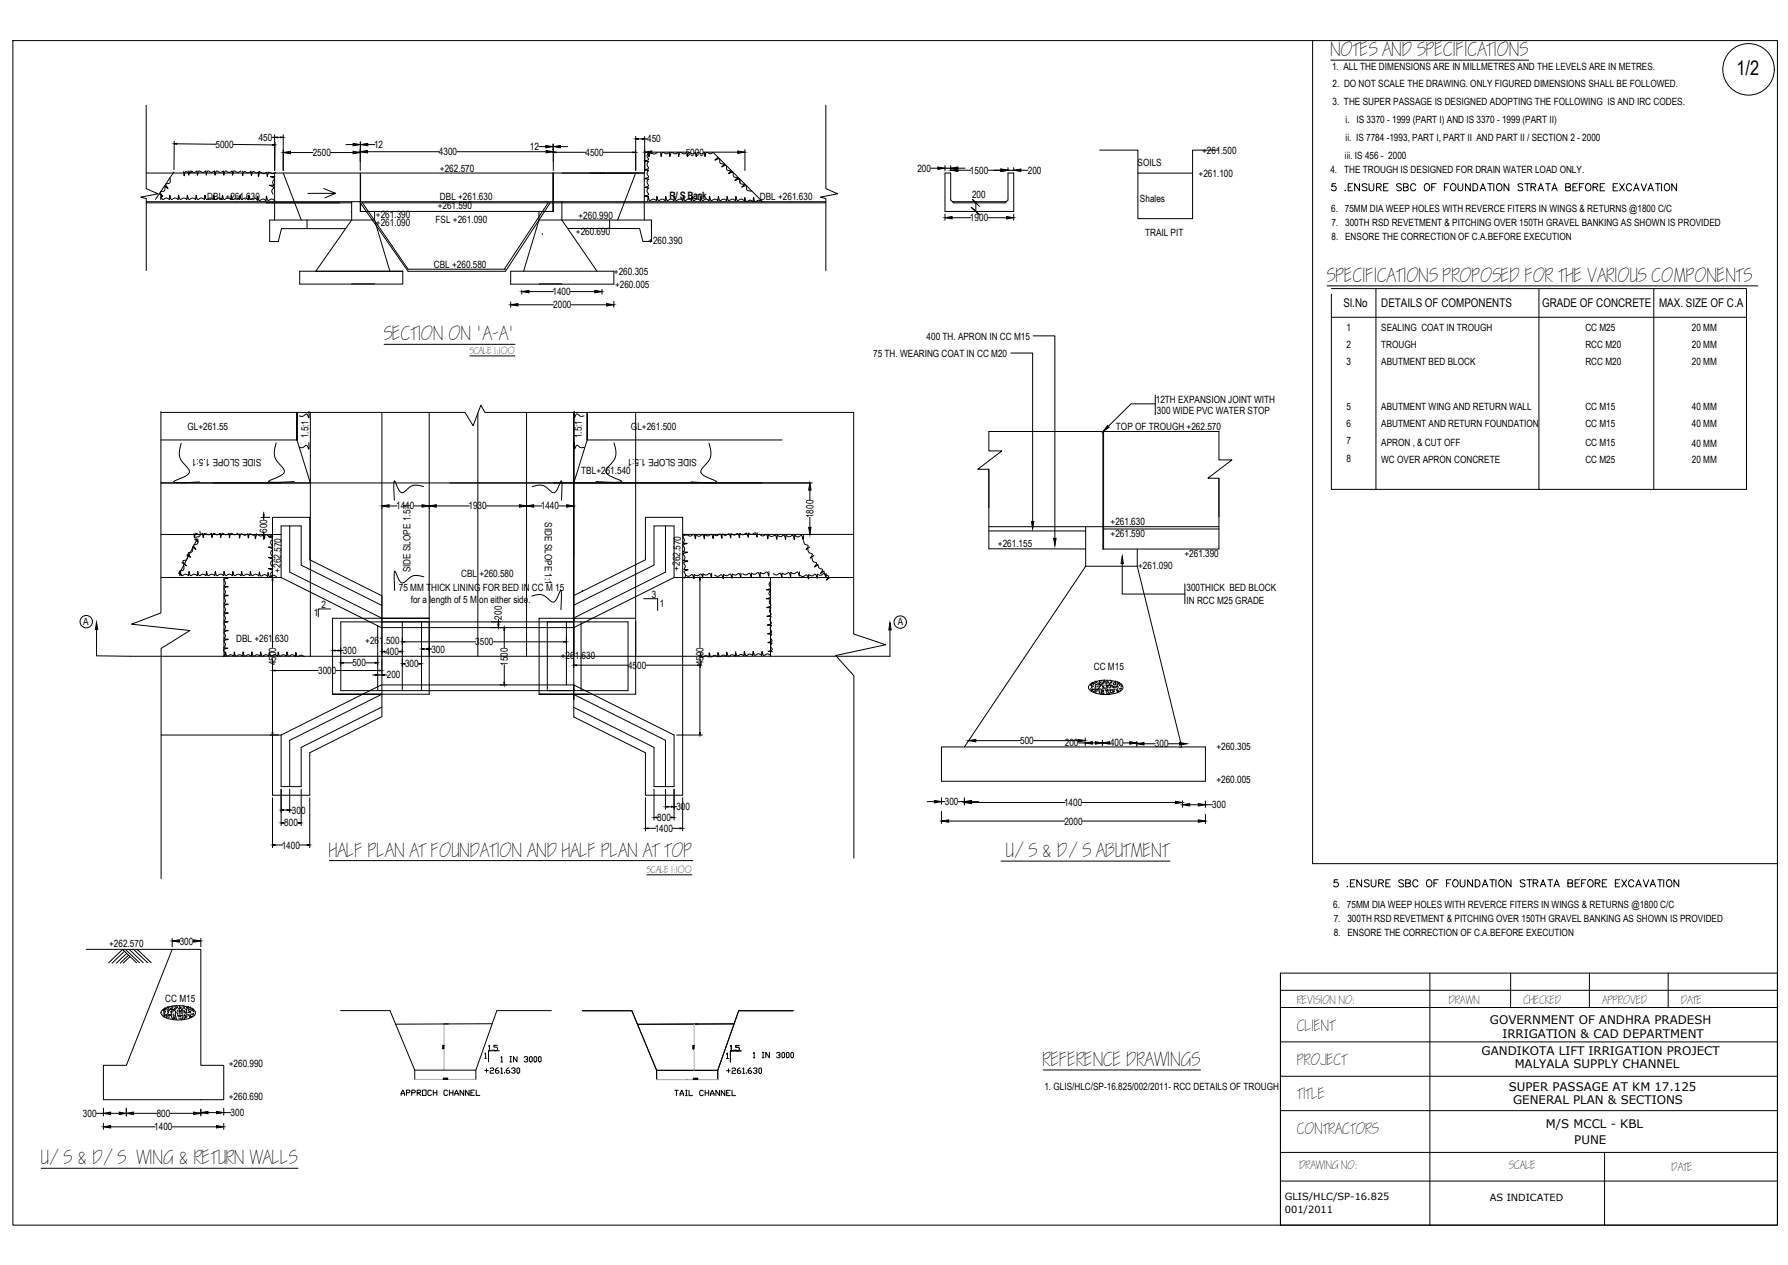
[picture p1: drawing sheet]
<svg xmlns="http://www.w3.org/2000/svg" width="1189mm" height="841mm" viewBox="0 0 1189 841" stroke-linecap="round" stroke-linejoin="round" font-family="sans-serif">
<!-- layer: MAIN -->
<g fill="none" stroke="#000" stroke-width=".66">
<path d="M873 27v547h309M885 40h131M97 70v55l8 4-11 2 3 1v48M549 70v55l8 4-11 2 3 1v48M188 100v13M230 96h5M240 94v19M240 96h.1M240 94v6M245 96h4M358 97h5M368 96v4"/>
<path d="M368 97h.1M368 96v17M373 97h4M423 100v13M429 100v15h-37M429 99v14M495 99v14M97 115h143v26h128v-26h61M183 115v31M188 115l12 31M193 101h15M220 101h15"/>
<path d="M244 101h48M304 101h59M370 101h19M399 115h.1M401 101h20M401 115h.1M423 115l-12 31M428 115v31M433 101h23M468 101h23M619 112h5M628 115h4v18l2 2h34l2-2v-18h4v26h-46z"/>
<path d="M628 110v4M628 112h4M632 110v4M637 112h5M637 113h9M657 113h8M670 111v2M670 113h4M674 111v2M679 113h5M97 134h143M97 135h137"/>
<path d="M234 134v12l-24 34M239 134l32 46h65l30-45M240 134h128M240 135h128M241 135l30 44h65M364 135l-29 44M368 134h181M368 135h181M374 134v12M633 134h36M651 137l-5-5 3 3v6l2 2-5-5 3 2M204 146v6"/>
<path d="M234 141h.1M240 141v-26h128v26M249 146h-70v15h6l2-9h43M249 141v5M249 146l10 34M358 146h.1M358 146h16M358 141v5M358 146l-10 34M361 156h.1M374 146h59v6M374 146l23 34"/>
<path d="M405 146v6M433 146v15h-6l-2-9h-48M628 142v4M633 145h13M657 145h12M674 142v4M199 180h69v9h-69zM234 189h15M340 180h68v9h-68zM347 193v3M352 194h16M358 189h16"/>
<path d="M379 194h16M400 192v4M882 190h287M885 192h276v133h-276v-129M915 192v133M1023 192v133M1100 192v133M340 201v3M344 203h24M380 203h23M408 200v4M885 211h276"/>
<path d="M255 229h87M312 237h30M672 235h15v112M687 223h14v135M107 274h202l6 9 5-14 2 5h246v147l21 8-33 7 12 13v121M107 274v133l-19 8 38 4-19 12v153M205 274v4l-1-3h-1a3 3 0 0 1-4 2M206 274v162M254 274v202l-48 24v29h-25v-40M285 274v162M318 275v161M350 274v162"/>
<path d="M382 274v96M382 274v4l1-3h1a3 3 0 0 0 4 2M423 274v162M768 269h-16l-15 14M768 263v13M107 293h90v-19v19l9 28M120 295a13 13 0 0 0 5 16 3 3 0 0 1 1 4 3 3 0 0 1-3 2l-8 3a50 50 0 0 0 18 0M184 294a13 13 0 0 0 4 17 3 3 0 0 1 1 3 3 3 0 0 1-3 3l-7 3a50 50 0 0 0 17 0M205 294v5l-1-3h-1a3 3 0 0 1-4 1M382 294v5l1-3h1a3 3 0 0 0 4 1M390 293v-19v19M390 293h130"/>
<path d="M390 293l-8 28M408 294a13 13 0 0 1-4 17 3 3 0 0 0-1 3 3 3 0 0 0 3 3l7 3a50 50 0 0 1-17 0M471 295a13 13 0 0 1-4 16 3 3 0 0 0-1 4 3 3 0 0 0 3 2l8 3a50 50 0 0 1-18 0M657 312v26M810 318v26M107 321h433M254 338h.1M259 336h5M275 336h6M282 323a9 9 0 0 0-9 1h-1a7 7 0 0 1-5 3l-2-1-3-6v13M285 338h.1M290 336h22"/>
<path d="M323 336h22M354 323a9 9 0 0 1 9 1 7 7 0 0 0 6 3l1-1 3-6 1 2-1 11M355 336h5M371 336h6M538 326v7M107 355h80M193 350v30l61 31M442 350v30l-60 31v2h-128M538 344v7M657 350h153M657 353h65M722 350v26"/>
<path d="M734 352h76M722 365h-65v-53h-7l16-12h-9v-13h76v78h77v-47h-7l16-12h-9v-19h-76v78h-1M722 376l-81 121h-15v22h176v-22h-161M746 375v20h42M756 365v11h-34M756 376l30 121M107 384h80M181 384v-40h25v28l48 24M187 384v-34h13v26l54 27M187 384l67 33M282 384a9 9 0 0 0-9 0 7 7 0 0 1-6 3l-2-1-3-6v13M354 396a9 9 0 0 1 8 0l1 1a7 7 0 0 0 5 3l2-1 3-7v2v11"/>
<path d="M382 396l47-24v-28h25v185h-25v-29l-47-23v-60M387 393h.1M450 384h17M465 386v44M788 388v13M64 418v18h23h505v-17M254 417h128M382 402l53-26v-26h13v34l-66 33M382 436v-162v162M254 455l-67 34M254 459h128v-4l66 34v34h-13v-26l-53-27M254 455h128"/>
<path d="M465 442v45M725 455a20 20 0 0 1 21 1 3 3 0 0 1-3 4 20 20 0 0 1-19-2v-1zM725 456h.1M725 458h.1M725 455h.1M726 455h.1M726 456h.1M726 457h.1M726 459h.1M726 460h.1M726 458h.1M726 454h.1"/>
<path d="M726 454h1zM727 458h.1M727 456h.1M727 455h.1M727 460l1-1zM727 459h.1M728 454h.1M728 458h.1M728 453h.1M728 456h.1M728 455h.1M728 459h.1"/>
<path d="M729 457h.1M729 456h.1M729 454h.1M729 459h.1M729 455h.1M730 458h.1M730 459h.1M730 457h.1M730 455h.1M730 454h.1M731 455h.1M731 456h.1"/>
<path d="M731 459h.1M731 457h.1M731 458h.1M731 454h.1M731 453h.1M732 455h.1M732 454h.1M732 456h.1M732 458h.1M732 460h.1M732 459h.1M732 453h.1"/>
<path d="M733 455h.1M733 460h.1M733 457h.1M733 458h.1M733 459h.1M734 457h.1M734 453h.1M734 454h.1M735 453h.1M735 458h.1M735 456h.1M735 459h.1"/>
<path d="M735 455h.1M736 459h.1M736 458h.1M736 457h.1M736 456h.1M736 460h.1M736 455h.1M736 454h.1M736 453h.1M737 458h.1M737 454h.1M737 460h.1"/>
<path d="M737 459h.1M737 456h.1M738 455h.1M737 457h.1M738 456h.1M738 459h.1M738 457h.1M738 454h.1M738 453h.1M738 460h.1M739 454h.1M739 456h.1"/>
<path d="M739 459h.1M739 453h.1M739 457h.1M740 459h.1M741 457h.1M740 457h.1M740 455h.1M741 459h.1M741 456h.1M741 455h.1M741 454h.1M741 460h.1"/>
<path d="M742 454h.1M742 457v-1zM742 455h.1M742 453h.1M742 459h.1M742 457h.1M743 455h.1M743 456h.1M743 460h.1M743 457h.1M743 459h.1M743 458h.1"/>
<path d="M743 454h.1M744 460h.1M744 455h.1M744 458h.1M745 455h.1M744 454h.1M745 458h.1M745 459h.1M745 456h.1M746 458h.1M746 456h.1M254 470l-54 27v26h-13v-34"/>
<path d="M254 462l-61 30v31M382 462l60 30v31M727 460h.1M728 460h.1M729 460h.1M731 460h.1M731 461h.1M732 462h.1M732 461l1-1zM733 461h.1M734 460h.1M734 461h.1"/>
<path d="M736 461h.1M736 462h.1M737 461h.1M738 461h-1zM738 461h.1M739 460h.1M740 460h.1M107 489h80M450 489h17M649 492h29M687 492h30M717 494h5"/>
<path d="M722 491v1M722 493v3M726 494h2M733 492v4M738 494h.1M747 494h4M756 493v3M761 494h7M777 494h7M616 533h5M626 530v5M626 539v9"/>
<path d="M626 533h2M637 533h4M641 530v5M646 533h5M646 534h62M719 534h63M786 532v5M791 535h6M802 532v5M802 535h4M631 546h77M720 546h77"/>
<path d="M802 541v7M219 572h242M666 573h112M430 582h30M57 631h57M81 631l10 9M82 631l-10 9M83 632l-8 8M83 631l10 9M84 634l-7 6M85 635l-5 5M86 631l9 9"/>
<path d="M86 636l-4 4M89 631l9 9M91 631l10 9M114 631h20v77h15v23h-80v-23h15zM114 624v5M119 626h1M128 626h1M134 624v5M851 647h331v168h-331zM851 658h331M951 647v168M1004 647v23"/>
<path d="M1057 647v23M1109 647v23M108 672a20 20 0 0 1 22 0 3 3 0 0 1-3 5 20 20 0 0 1-20-2v-2zM108 672h.1M109 675h.1M109 672h.1M109 673h.1M109 674h.1M109 676h.1M109 671h.1M110 675h.1M110 676h.1"/>
<path d="M110 673h.1M110 670v1zM110 672h.1M111 675h.1M111 677h.1M111 676h-1zM111 671h.1M111 674h.1M111 670h.1M111 673h.1M112 671h.1M112 676h.1"/>
<path d="M112 677h.1M112 675h.1M112 674h.1M112 672h.1M112 670h.1M112 673h.1M113 671h.1M113 674h.1M113 675h.1M113 673h.1M114 675h.1M114 671h.1"/>
<path d="M114 673h.1M114 676h.1M114 674h.1M114 677h.1M114 672h.1M114 670h.1M114 669h.1M115 678h.1M115 670h.1M115 673h.1M115 675h.1M115 671v1z"/>
<path d="M115 676h.1M116 677h.1M116 675h.1M116 669h.1M116 672h.1M116 671h.1M117 678h.1M117 673h.1M117 676h.1M117 675h.1M117 671h.1M117 674h.1"/>
<path d="M117 670h.1M117 669h.1M118 669h.1M118 674h.1M118 672h.1M118 675h.1M119 676h.1M119 671h.1M119 677h.1M119 674h.1M119 673h.1M119 672h.1"/>
<path d="M119 669h.1M120 675h.1M120 673h.1M120 674h.1M120 678h.1M120 670h.1M120 676h.1M120 671h.1M120 677h.1M120 672h.1M121 675h.1M121 671h.1"/>
<path d="M121 674h.1M121 677v1zM121 672h.1M121 677h.1M122 675h.1M122 674h.1M122 672h.1M122 673h.1M122 671h.1M122 669h.1M122 676h.1M122 670h.1"/>
<path d="M123 677h.1M123 671h.1M123 669h.1M123 675h.1M123 673h.1M123 672h.1M123 676h.1M124 676h.1M124 673h.1M124 671h.1M124 677h.1M124 675h.1"/>
<path d="M124 674h.1M124 672h.1M124 670h.1M125 670h.1M125 673h.1M125 671h.1M125 672h.1M125 675h.1M126 673h.1M126 676h.1M126 671h.1M126 672h.1"/>
<path d="M126 675h.1M127 675h.1M127 672h.1M127 670h.1M127 673h.1M127 676h.1M127 671h.1M128 672h.1M128 671h.1M128 675h.1M128 676h.1M129 671h.1"/>
<path d="M129 673h.1M129 674h.1M851 670h331M851 693h331M694 711h104M851 716h331M69 737v5M84 737v5M134 737v5M138 740h6M149 737v4M149 740h5"/>
<path d="M851 738h331M64 740h5M69 747v4M74 740h5M74 749h29M89 740h15M113 740h16M114 749h30M149 747v4M27 777h171M851 766h331M1067 766v49"/>
<path d="M851 785h331"/>
<circle cx="1163" cy="46" r="17"/>
<circle cx="57" cy="413" r="4"/>
<circle cx="599" cy="414" r="4"/>
</g>
<g fill="#000" stroke="#000" stroke-width=".66">
<path d="M235 95l5 1-5 1zM240 96l5-1v2zM363 97h5l-5 1zM368 97h5v1zM188 101h5v1zM235 101h5l-5 1zM240 101l4-1v2zM363 100l5 1-5 1zM368 101h2v1zM421 101h2l-2 1zM429 101l4-1v2zM491 100l4 1-4 1z"/>
<path d="M624 111l4 1-4 1zM632 112l5-1v2zM632 113l5-1v2zM665 112l5 1-5 1zM674 113l5-1v2zM628 145l5-1v2zM669 144l5 1-5 1zM347 194l5-1v2zM395 193l5 1-5 1zM340 203l4-1v1zM403 202l5 1h-5zM736 283l1 1-3 3z"/>
<path d="M254 336h5v1zM281 336h4l-4 1zM285 336h5v1zM345 336h5l-5 1zM350 336h5v1zM377 336h5l-5 1zM538 321l1 5h-1zM538 351h1l-1 4zM686 347h1v5zM701 358h1l-1 5zM746 370l1 5h-2zM465 384l1 2h-1z"/>
<path d="M64 414l1 4h-2zM592 414l1 5h-2zM465 487h1l-1 2zM644 492h5v1zM717 492h5l-5 1zM722 494l4-1v2zM728 493l5 1-5 1zM733 494l5-1v2zM751 493l5 1-5 1zM756 494h5v1zM784 494h5l-5 1zM621 532l5 1-5 1z"/>
<path d="M641 533l5-1v2zM641 534l5-1v1zM782 533l4 1h-4zM786 535l5-1v2zM797 534l5 1-5 1zM626 546l5-1v2zM797 545l5 1-5 1zM114 626l5-1v1zM129 625l5 1h-5zM69 740l5-1v2zM79 739l5 1-5 1zM84 740l5-1v2z"/>
<path d="M129 739l5 1-5 1zM134 740l4-1v1zM144 739l5 1h-5zM69 749l5-1v2zM144 748l5 1-5 1z"/>
</g>
<!-- layer: canal -->
<g fill="none" stroke="#000" stroke-width=".66">
<path d="M9 27h1173v788h-1173zM116 94v19M118 96h25M155 96h26M181 91h2M183 90v23v-18M184 91h3M188 90v23M423 91v22M424 92h3M429 91v22M429 92h1"/>
<path d="M731 100h26v45h36v-45h17M757 115h36M215 125l8 4h-18M223 129l-7 3M210 180h58M174 344h5M174 355h5M175 341v1M175 344v1M175 354v1M175 357v2M454 355h114"/>
<path d="M149 384v52M179 384h6M181 386v44M428 398h9v8M448 384h120M512 384v52M220 405h-8v5M251 416v43M254 411h31h-64v51M267 413v46M280 413v46M327 417h10"/>
<path d="M327 413h6M331 412v1M331 415v1M335 419v12M364 413h54v46h-54zM377 413v42M386 413v46M423 413v49h-65h33M423 411h-65v51M181 438v49M223 433h2M227 433h1"/>
<path d="M254 432v3M254 438v9M256 433h.1M265 433h1M269 427h47M282 431h2M285 431h2M328 427h47M382 438v6M466 438v6M183 446h29M223 446h29"/>
<path d="M228 441h7M243 441h6M248 449h1M251 449h3M254 459h-27v-46h58v49h-64h33M256 449h1M269 441h1M278 441h1M332 455h5M335 442v12M383 442h35M429 442h35"/>
<path d="M179 489h6M181 530v34M187 525v24M189 539h2M193 525v15M193 539h1M200 525v24M206 530v34M429 530v22M435 525v20M442 525v13M444 536h3"/>
<path d="M448 525v20M448 536h2M454 530v22M189 547h.1M198 547h1M431 551h5M437 543h.1M446 543h1M447 551h5M183 562h5M199 562h5"/>
</g>
<g fill="#000" stroke="#000" stroke-width=".66">
<path d="M116 96l2-1v1zM181 96h2l-2 1zM183 91h1v1zM187 91h1l-1 1zM423 92h1v1zM427 92h2l-2 1zM175 342h1l-1 2zM175 355l1 2h-1zM181 384v2zM331 416h1l-1 1zM331 413l1 2h-1zM335 417l1 2h-1z"/>
<path d="M221 433l2-1v1zM225 432l2 1h-2zM254 433h2v1zM266 433h1l-1 1zM267 427l2-1v1zM280 431h2v1zM284 431h1l-1 1zM375 426l2 1h-2zM181 446h2zM227 441l1-1v1zM249 448l2 1h-2zM249 440l2 1h-2z"/>
<path d="M252 446h2h-2zM254 449l2-1v1zM267 441h2v1zM279 441h1l-1 1zM335 454h1l-1 1zM382 442h1v1zM464 442h2l-2 1zM181 487v2zM187 539l2-1v1zM191 538l2 1h-2zM442 536h2v1zM447 536h1l-1 1z"/>
<path d="M187 547h2zM199 547h1h-1zM429 551l2-1v1zM435 543h2v1zM447 543h1l-1 1zM452 550l2 1h-2zM181 562l2-1v1zM204 561l2 1h-2z"/>
</g>
<!-- layer: 0 -->
<g fill="none" stroke="#000" stroke-width=".66">
<path d="M113 118a2.6 2.6 0 0 1 0 3 2.6 2.6 0 0 1-3 1l2 3-3-1a2.6 2.6 0 0 1 1 3 2.6 2.6 0 0 1-3 1l1 3-2-2M116 114l-13 19M122 114v3l1-3h1a2.4 2.4 0 0 0 4 0M125 114v2l1-2h1a2.4 2.4 0 0 0 4 0v2l1-2h1a2.4 2.4 0 0 0 4 0v2l1-2h1a2.4 2.4 0 0 0 4 0v2l1-2h1a2.4 2.4 0 0 0 4 0v2l1-2h1a2.4 2.4 0 0 0 3 0l1 2v-2h1a2.4 2.4 0 0 0 4 0M161 114v3l1-3h1a2.4 2.4 0 0 0 4 0v3l1-3h1a2.4 2.4 0 0 0 4 0M172 114v3l1-2h1a2.4 2.4 0 0 0 3-1l1 3v-2h1a2.4 2.4 0 0 0 4-1M183 117h-3l2 1v1a2.5 2.5 0 0 0 0 4h-3l3 1v1a2.5 2.5 0 0 0-1 4M431 101l1 3v-2h1a2.4 2.4 0 0 0 4-1M431 102a3 3 0 0 0 0 4l-3 1h3a3 3 0 0 0 0 5l-3 1h3a3 3 0 0 0 0 5l-3 1h3a3 3 0 0 0 0 5l-3 1h3a3 3 0 0 0 0 4l-3 1 3 1M439 101l1 3v-2l1-1a2.4 2.4 0 0 0 4 0v3l1-2 1-1a2.4 2.4 0 0 0 4 0v3l1-2 1-1a2.4 2.4 0 0 0 4 0v3l1-2 1-1a2.4 2.4 0 0 0 4 0v3l1-2 1-1a2.4 2.4 0 0 0 3 0l1 3 1-2 1-1a2.4 2.4 0 0 0 3 0M474 101l33 33M477 105l-2 2 1-1a1.2 1.2 0 0 1 2-1 1.2 1.2 0 0 1 1 1 1.9 1.9 0 0 0 0 3 1.9 1.9 0 0 0 2 0h1l-2 2h1a1.2 1.2 0 0 1 1-1 1.2 1.2 0 0 1 1 1 2.3 2.3 0 0 0 1 2 2.3 2.3 0 0 0 2 1l-2 1h1a1.2 1.2 0 0 1 2-1 1.2 1.2 0 0 1 1 1 2.3 2.3 0 0 0 0 3 2.3 2.3 0 0 0 3 0l-2 2 2-1a.8 .8 0 0 1 1 0 .8 .8 0 0 1 0 1v2"/>
<path d="M491 118l-2 2h1a1.2 1.2 0 0 1 1-1 1.2 1.2 0 0 1 1 1 1.9 1.9 0 0 0 0 2 1.9 1.9 0 0 0 2 0l1 1-2 1h1a1.2 1.2 0 0 1 1-1 1.2 1.2 0 0 1 1 1 2.3 2.3 0 0 0 1 3 2.3 2.3 0 0 0 3 0M107 133v-3l1 2h1a2.4 2.4 0 0 1 4 1v-3l1 2h1a2.4 2.4 0 0 1 3 1l1-3 1 2a2.4 2.4 0 0 1 4 1l1-3v2h1a2.4 2.4 0 0 1 4 1v-3l1 2h1a2.4 2.4 0 0 1 4 1v-3l1 2h1a2.4 2.4 0 0 1 4 1v-3l1 2h1a2.4 2.4 0 0 1 4 1v-3l1 2h1a2.4 2.4 0 0 1 3 1l1-3 1 2h1a2.4 2.4 0 0 1 3 1l1-3v2h1a2.4 2.4 0 0 1 4 1v-3l1 2h1a2.4 2.4 0 0 1 4 1M171 133v-3l1 3h1a2.4 2.4 0 0 1 4 0v-3l1 3h1a2.4 2.4 0 0 1 4 0M431 133v-2l1 2h1a2.5 2.5 0 0 1 4 0v-2l1 2h1a2.5 2.5 0 0 1 3 0l1-2v2h1a2.5 2.5 0 0 1 4 0v-2l1 2h1a2.5 2.5 0 0 1 4 0v-2l1 2h1a2.5 2.5 0 0 1 4 0v-2l1 2h1a2.5 2.5 0 0 1 4 0v-2l1 2h1a2.5 2.5 0 0 1 4 0v-2l1 2h1a2.5 2.5 0 0 1 3 0l1-2v2h1a2.5 2.5 0 0 1 4 0l1-2v2h1a2.5 2.5 0 0 1 4 0v-2l1 2h1a2.5 2.5 0 0 1 4 0M495 134v-3l1 3h1a2.4 2.4 0 0 1 4 0v-3l1 3h1a2.4 2.4 0 0 1 4 0M129 355v2l1-2h1a2.4 2.4 0 0 0 4 0v2l1-2h1a2.4 2.4 0 0 0 4 0v2l1-2h1a2.4 2.4 0 0 0 3 0l1 2 1-2a2.4 2.4 0 0 0 4 0l1 2v-2h1a2.4 2.4 0 0 0 4 0M131 360l-11 21M131 358a2.6 2.6 0 0 1 1 3 2.6 2.6 0 0 1-3 1l1 3-2-1a2.6 2.6 0 0 1 0 2 2.6 2.6 0 0 1-3 2l2 3-3-2a2.8 2.8 0 0 1 0 3 2.8 2.8 0 0 1-2 1l2 3-3-2M133 353a2.6 2.6 0 0 1 0 3 2.6 2.6 0 0 1-3 1l2 3-3-2M159 355v3l1-3h1a2.4 2.4 0 0 0 4 0v3l1-3h1a2.4 2.4 0 0 0 4 0M170 355v3l1-2h1a2.4 2.4 0 0 0 3-1l1 3v-2h1a2.4 2.4 0 0 0 4-1M181 357h-3l3 1v1a2.5 2.5 0 0 0 0 4"/>
<path d="M454 355l3 1h-3v1a2.5 2.5 0 0 1 0 4h3l-2 1a1.4 1.4 0 0 0 0 2l-1 3h3l-2 1v1a2.5 2.5 0 0 1 0 4h2l-2 1v1a2.5 2.5 0 0 1 0 4h3l-3 1v1a2.5 2.5 0 0 1 0 3M463 355l-1 3v-2h-1a2.5 2.5 0 0 1-4 0M504 354l-1 3v-2a1.5 1.5 0 0 0-3 0l-2-1-1 3v-2h-1a2.4 2.4 0 0 1-4 0v2l-1-2h-1a2.4 2.4 0 0 1-4 0v3l-1-3h-1a2.5 2.5 0 0 1-4 0v3l-1-2-1-1a2.5 2.5 0 0 1-4 0v3l-1-2-1-1a2.5 2.5 0 0 1-3 0l-1 3v-2h-1a2.5 2.5 0 0 1-4 0M505 355a3 3 0 0 0 5 0l1 3v-3M511 356a3 3 0 0 0 5 0v3l1-3a3 3 0 0 0 4 0l1 3 1-3a3 3 0 0 0 4 0l1 3v-3a3 3 0 0 0 5 0l1 3v-3M534 359a3 3 0 0 0 3 4l-1 2 2-1M122 376a2.6 2.6 0 0 1 0 3 2.6 2.6 0 0 1-3 1l2 3-2-2M181 364h-3l3 1v1a2.5 2.5 0 0 0 0 4M181 371h-3l3 1v1a2.5 2.5 0 0 0 0 3M181 378h-3l3 1v1a2.5 2.5 0 0 0 0 4M537 365a3 3 0 0 0 3 4l-1 2 2-2M540 371a3 3 0 0 0 3 3l-1 3 2-2a3 3 0 0 0 3 4l-1 2 2-1a3 3 0 0 0 3 3l-2 3 3-2"/>
<path d="M120 383v-3l1 2 1 1a2.4 2.4 0 0 1 3 0l1-3v2l1 1a2.4 2.4 0 0 1 4 0l1-3v2l1 1a2.4 2.4 0 0 1 4 0v-3l1 2 1 1a2.4 2.4 0 0 1 4 0v-3l1 2 1 1a2.4 2.4 0 0 1 4 0v-3l1 2 1 1a2.4 2.4 0 0 1 4 0v-3l1 2 1 1a2.4 2.4 0 0 1 3 0l1-3v2l1 1a2.4 2.4 0 0 1 4 0l1-3v2l1 1a2.4 2.4 0 0 1 4 0M149 384h3l-3 1v1a2.4 2.4 0 0 1 0 4h3l-3 1v1a2.4 2.4 0 0 1 0 4h3l-3 1v1a2.4 2.4 0 0 1 0 3l3 1h-3v1a2.4 2.4 0 0 1 0 4l3 1h-3v1a2.4 2.4 0 0 1 0 4h3l-3 1v1a2.4 2.4 0 0 1 0 4h3l-3 1v1a2.4 2.4 0 0 1 0 4h3l-3 1v1a2.4 2.4 0 0 1 0 4M172 383v-3l1 3h1a2.4 2.4 0 0 1 4 0M178 383v-2l1 2h1a2.4 2.4 0 0 1 4 0M473 381v3l-1-3h-1a2.4 2.4 0 0 1-4 0v3l-1-2h-1a2.5 2.5 0 0 1-3 0l-1 3v-3h-1a2.4 2.4 0 0 1-4 0M493 381v3l-1-3h-1a2.5 2.5 0 0 1-4 0v3l-1-2h-1a2.5 2.5 0 0 1-4 0v3l-1-3h-1a2.4 2.4 0 0 1-4 0M511 380v3l-1-2-1-1a2.4 2.4 0 0 1-4 1v2l-1-2h-1a2.4 2.4 0 0 1-3 0v3l-1-3h-1a2.4 2.4 0 0 1-4 0M512 392a3 3 0 0 0 0 5l-2 1h2a3 3 0 0 0 0 5l-2 1h3a3 3 0 0 0 0 5l-3 1h3a3 3 0 0 0 0 5l-3 1h3a3 3 0 0 0 0 4l-3 1 3 1a3 3 0 0 0 0 4l-2 1h2a3 3 0 0 0 0 5l-2 1h3M512 386a3 3 0 0 0 0 5l-2 1h3M532 380v3l-1-2-1-1a2.4 2.4 0 0 1-4 1v2l-1-2h-1a2.4 2.4 0 0 1-4 0v3l-1-3h-1a2.4 2.4 0 0 1-4 0M549 381v3l-1-2h-1a2.4 2.4 0 0 1-4 0v2l-1-2h-1a2.4 2.4 0 0 1-3 0v3l-1-3h-1a2.5 2.5 0 0 1-4 0M149 431h2l-2 1v1a2.4 2.4 0 0 1 0 4"/>
<path d="M150 436v-3l1 3h1a2.4 2.4 0 0 1 4 0v-3l1 3h1a2.4 2.4 0 0 1 3 0l1-3v3h1a2.4 2.4 0 0 1 4 0v-3l1 3h1a2.4 2.4 0 0 1 4 0v-3l1 3h1a2.4 2.4 0 0 1 4 0v-3l1 3h1a2.4 2.4 0 0 1 4 0v-3l1 3h1a2.4 2.4 0 0 1 4 0v-3l1 3h1a2.4 2.4 0 0 1 3 0M196 437l1-3v2h1a2.4 2.4 0 0 1 4 1M506 436a3 3 0 0 0-4 0l-1-3v3a3 3 0 0 0-5 0l-1-3v3a3 3 0 0 0-5 0l-1-3v3a3 3 0 0 0-5 0l-1-2v2a3 3 0 0 0-5 0l-1-2v3a3 3 0 0 0-4 0l-1-3-1 3a3 3 0 0 0-4 0l-1-3v3M512 436a3 3 0 0 0-4 0l-1-3-1 3M322 701l1-1v4M322 704h1M483 701l1-1v4M483 704h1"/>
</g>
<!-- layer: BASIC -->
<g fill="none" stroke="#000" stroke-width=".66">
<path d="M226 672h33l17 39h40l14-39h37M387 672h33l17 40M527 672h-36l-14 40h-40M294 695h1zM295 697h-1h1M295 696h-1M295 681h3M327 681h-64M332 699h-7v7M461 695h1zM461 697h.1M462 696h-1"/>
<path d="M462 681h2M488 681h-64M493 699h-7v7M276 712v6M295 717v1M295 711h.1M296 717h-1h1h-1M297 717v1zM297 717l1 1zM316 712v6M437 712v6M457 718h.1"/>
<path d="M461 717v1M462 712h.1M462 717v1M463 717v1zM464 717v1zM477 712v6"/>
</g>
<path d="M295 681v31M462 681v31M276 718h40M437 718h40" fill="none" stroke="#f0f" stroke-width=".66"/>
<!-- layer: 0 -->
<path d="M295 681h.1M462 681h.1M276 718h.1M295 711v1M316 718h.1M437 718h.1M462 712h.1M477 718h.1" fill="none" stroke="#f0f" stroke-width=".66"/>
<text font-size="13.3" x="1155" y="50">1/2</text>
<g font-size="11.9">
<text x="885" y="37">NOTES AND SPECIFICATIONS</text>
<text x="882" y="187">SPECIFICATIONS PROPOSED FOR THE VARIOUS COMPONENTS</text>
<text x="255" y="226">SECTION ON 'A-A'</text>
<text x="219" y="570">HALF PLAN AT FOUNDATION AND HALF PLAN AT TOP</text>
<text x="669" y="570">U/S &amp; D/S ABUTMENT</text>
<text x="694" y="709">REFERENCE DRAWINGS</text>
<text x="27" y="774">U/S &amp; D/S WING &amp; RETURN WALLS</text>
</g>
<g font-size="9.5">
<text x="863" y="685">CLIENT</text>
<text x="863" y="708">PROJECT</text>
<text x="863" y="731">TITLE</text>
<text x="863" y="754">CONTRACTORS</text>
</g>
<text font-size="8.8" x="886" y="591">5 .ENSURE SBC OF FOUNDATION STRATA BEFORE EXCAVATION</text>
<text font-size="8.4" x="884" y="128">5 .ENSURE SBC OF FOUNDATION STRATA BEFORE EXCAVATION</text>
<g font-size="8">
<text x="1025" y="204">GRADE OF CONCRETE</text>
<text x="893" y="204">Sl.No</text>
<text x="918" y="204">DETAILS OF COMPONENTS</text>
<text x="1103" y="204">MAX. SIZE OF C.A</text>
</g>
<g font-size="7.9">
<text x="991" y="681">GOVERNMENT OF ANDHRA PRADESH</text>
<text x="999" y="690">IRRIGATION &amp; CAD DEPARTMENT</text>
<text x="985" y="701">GANDIKOTA LIFT IRRIGATION PROJECT</text>
<text x="1007" y="710">MALYALA SUPPLY CHANNEL</text>
<text x="1003" y="725">SUPER PASSAGE AT KM 17.125</text>
<text x="1006" y="734">GENERAL PLAN &amp; SECTIONS</text>
<text x="1028" y="750">M/S MCCL - KBL</text>
<text x="1047" y="761">PUNE</text>
</g>
<text font-size="7.5" x="324" y="700">1.5</text>
<g font-size="7.1">
<text x="863" y="667">REVISION NO:</text>
<text x="964" y="667">DRAWN</text>
<text x="1013" y="667">CHECKED</text>
<text x="1066" y="667">APPROVED</text>
<text x="1118" y="667">DATE</text>
<text x="485" y="700">1.5</text>
<text x="332" y="707">1 IN 3000</text>
<text x="500" y="704">1 IN 3000</text>
<text x="321" y="715">+261.630</text>
<text x="482" y="715">+261.630</text>
<text x="266" y="730">APPROCH CHANNEL</text>
<text x="448" y="730">TAIL CHANNEL</text>
<text x="864" y="777">DRAWING NO:</text>
<text x="1004" y="777">SCALE</text>
<text x="1112" y="779">DATE</text>
</g>
<g font-size="6.7">
<text x="886" y="46">1. ALL THE DIMENSIONS ARE IN MILLMETRES AND THE LEVELS ARE IN METRES.</text>
<text x="886" y="58">2. DO NOT SCALE THE DRAWING. ONLY FIGURED DIMENSIONS SHALL BE FOLLOWED.</text>
<text x="886" y="70">3. THE SUPER PASSAGE IS DESIGNED ADOPTING THE FOLLOWING IS AND IRC CODES.</text>
<text x="895" y="82">i. IS 3370 - 1999 (PART I) AND IS 3370 - 1999 (PART II)</text>
<text x="172" y="94">450</text>
<text x="430" y="95">450</text>
<text x="895" y="94">ii. IS 7784 -1993, PART I, PART II AND PART II / SECTION 2 - 2000</text>
<text x="143" y="98" transform="rotate(1 143 98)">5000</text>
<text x="249" y="98">12</text>
<text x="352" y="100">12</text>
<text x="208" y="104">2500</text>
<text x="292" y="103">4300</text>
<text x="389" y="104">4500</text>
<text x="456" y="103">5000</text>
<text x="799" y="102">+261.500</text>
<text x="894" y="106">iii. IS 456 - 2000</text>
<text x="756" y="110">SOILS</text>
<text x="293" y="114">+262.570</text>
<text x="610" y="114">200</text>
<text x="645" y="116">1500</text>
<text x="683" y="116">200</text>
<text x="797" y="118">+261.100</text>
<text x="885" y="115">4. THE TROUGH IS DESIGNED FOR DRAIN WATER LOAD ONLY.</text>
<text x="646" y="132">200</text>
<text x="138" y="133">DBL +261.630</text>
<text x="293" y="133">DBL +261.630</text>
<text x="445" y="132">R/ S Bank</text>
<text x="505" y="133">DBL +261.630</text>
<text x="758" y="134">Shales</text>
<text x="291" y="139">+261.590</text>
<text x="885" y="141">6. 75MM DIA WEEP HOLES WITH REVERCE FITERS IN WINGS &amp; RETURNS @1800 C/C</text>
<text x="250" y="145">+261.390</text>
<text x="290" y="148">FSL +261.090</text>
<text x="385" y="146">+260.990</text>
<text x="645" y="147">1900</text>
<text x="250" y="150">+261.090</text>
<text x="885" y="150">7. 300TH RSD REVETMENT &amp; PITCHING OVER 150TH GRAVEL BANKING AS SHOWN IS PROVIDED</text>
<text x="383" y="156">+260.690</text>
<text x="761" y="157">TRAIL PIT</text>
<text x="885" y="159">8. ENSORE THE CORRECTION OF C.A.BEFORE EXECUTION</text>
<text x="431" y="162">+260.390</text>
<text x="288" y="178">CBL +260.580</text>
<text x="408" y="183">+260.305</text>
<text x="409" y="191">+260.005</text>
<text x="367" y="196">1400</text>
<text x="368" y="205">2000</text>
<text x="895" y="220">1</text>
<text x="918" y="220">SEALING COAT IN TROUGH</text>
<text x="1054" y="220">CC M25</text>
<text x="1125" y="220">20 MM</text>
<text x="616" y="226">400 TH. APRON IN CC M15</text>
<text x="895" y="232">2</text>
<text x="918" y="232">TROUGH</text>
<text x="1054" y="232">RCC M20</text>
<text x="1125" y="232">20 MM</text>
<text x="581" y="237">75 TH. WEARING COAT IN CC M20</text>
<text x="895" y="243">3</text>
<text x="918" y="243">ABUTMENT BED BLOCK</text>
<text x="1054" y="243">RCC M20</text>
<text x="1125" y="243">20 MM</text>
<text x="768" y="268">12TH EXPANSION JOINT WITH</text>
<text x="769" y="275">300 WIDE PVC WATER STOP</text>
<text x="895" y="272">5</text>
<text x="918" y="272">ABUTMENT WING AND RETURN WALL</text>
<text x="1054" y="272">CC M15</text>
<text x="1125" y="272">40 MM</text>
<text x="125" y="286">GL+261.55</text>
<text x="420" y="286">GL+261.500</text>
<text x="742" y="286">TOP OF TROUGH +262.570</text>
<text x="895" y="284">6</text>
<text x="918" y="284">ABUTMENT AND RETURN FOUNDATION</text>
<text x="1054" y="284">CC M15</text>
<text x="1125" y="284">40 MM</text>
<text x="205" y="291" transform="rotate(-90 205 291)">1.5:1</text>
<text x="387" y="291" transform="rotate(-90 387 291)">1.5:1</text>
<text x="895" y="295">7</text>
<text x="918" y="296">APRON , &amp; CUT OFF</text>
<text x="1054" y="296">CC M15</text>
<text x="1125" y="297">40 MM</text>
<text x="174" y="305" transform="rotate(180 174 305)">SIDE SLOPE 1.5:1</text>
<text x="463" y="305" transform="rotate(180 463 305)">SIDE SLOPE 1.5:1</text>
<text x="895" y="307">8</text>
<text x="918" y="308">WC OVER APRON CONCRETE</text>
<text x="1054" y="308">CC M25</text>
<text x="1125" y="308">20 MM</text>
<text x="387" y="315">TBL+261.540</text>
<text x="263" y="339">1440</text>
<text x="312" y="339">1930</text>
<text x="360" y="339">1440</text>
<text x="362" y="347" transform="rotate(90 362 347)">SIDE SLOPE 1:1</text>
<text x="541" y="344" transform="rotate(-90 541 344)">1800</text>
<text x="738" y="349">+261.630</text>
<text x="178" y="354" transform="rotate(-90 178 354)">600</text>
<text x="738" y="357">+261.590</text>
<text x="664" y="364">+261.155</text>
<text x="788" y="370">+261.390</text>
<text x="186" y="381" transform="rotate(-88 186 381)">+262.570</text>
<text x="273" y="381" transform="rotate(-90 273 381)">SIDE SLOPE 1.5:1</text>
<text x="307" y="384">CBL +260.580</text>
<text x="452" y="379" transform="rotate(-88 452 379)">+262.570</text>
<text x="757" y="378">+261.090</text>
<text x="265" y="393">75 MM THICK LINING FOR BED IN CC M 15</text>
<text x="789" y="393">300THICK BED BLOCK</text>
<text x="273" y="401">for a length of 5 M on either side.</text>
<text x="433" y="397">3</text>
<text x="789" y="402">IN RCC M25 GRADE</text>
<text x="214" y="404">2</text>
<text x="439" y="404">1</text>
<text x="209" y="410">1</text>
<text x="334" y="412" transform="rotate(-90 334 412)">200</text>
<text x="55" y="415">A</text>
<text x="597" y="416">A</text>
<text x="157" y="427">DBL +261.630</text>
<text x="243" y="428">+261.500</text>
<text x="316" y="429">3500</text>
<text x="228" y="435">300</text>
<text x="256" y="436">400</text>
<text x="287" y="434">300</text>
<text x="184" y="442" transform="rotate(-90 184 442)">4500</text>
<text x="234" y="443">500</text>
<text x="269" y="444">300</text>
<text x="338" y="443" transform="rotate(-90 338 443)">1500</text>
<text x="373" y="438">+261.630</text>
<text x="468" y="442" transform="rotate(-90 468 442)">4500</text>
<text x="212" y="448">3000</text>
<text x="418" y="445">4500</text>
<text x="727" y="446">CC M15</text>
<text x="257" y="451">200</text>
<text x="678" y="495">500</text>
<text x="708" y="496">200</text>
<text x="738" y="496">400</text>
<text x="768" y="497">300</text>
<text x="809" y="499">+260.305</text>
<text x="809" y="521">+260.005</text>
<text x="450" y="539">300</text>
<text x="628" y="535">300</text>
<text x="708" y="536">1400</text>
<text x="806" y="537">300</text>
<text x="194" y="541">300</text>
<text x="437" y="546">800</text>
<text x="189" y="549">800</text>
<text x="708" y="548">2000</text>
<text x="435" y="553">1400</text>
<text x="187" y="564">1400</text>
<text x="887" y="604">6. 75MM DIA WEEP HOLES WITH REVERCE FITERS IN WINGS &amp; RETURNS @1800 C/C</text>
<text x="887" y="613">7. 300TH RSD REVETMENT &amp; PITCHING OVER 150TH GRAVEL BANKING AS SHOWN IS PROVIDED</text>
<text x="887" y="622">8. ENSORE THE CORRECTION OF C.A.BEFORE EXECUTION</text>
<text x="73" y="630">+262.570</text>
<text x="119" y="628">300</text>
<text x="110" y="666">CC M15</text>
<text x="152" y="710">+260.990</text>
<text x="694" y="724">1. GLIS/HLC/SP-16.825/002/2011- RCC DETAILS OF TROUGH</text>
<text x="152" y="732">+260.690</text>
<text x="55" y="743">300</text>
<text x="104" y="743">800</text>
<text x="153" y="742">300</text>
<text x="103" y="751">1400</text>
</g>
<g font-size="6.5">
<text x="854" y="798">GLIS/HLC/SP-16.825</text>
<text x="991" y="798">AS INDICATED</text>
<text x="854" y="807">001/2011</text>
</g>
<g font-size="5.9">
<text x="312" y="235">SCALE 1:100</text>
<text x="430" y="580">SCALE 1:100</text>
</g>
</svg>
